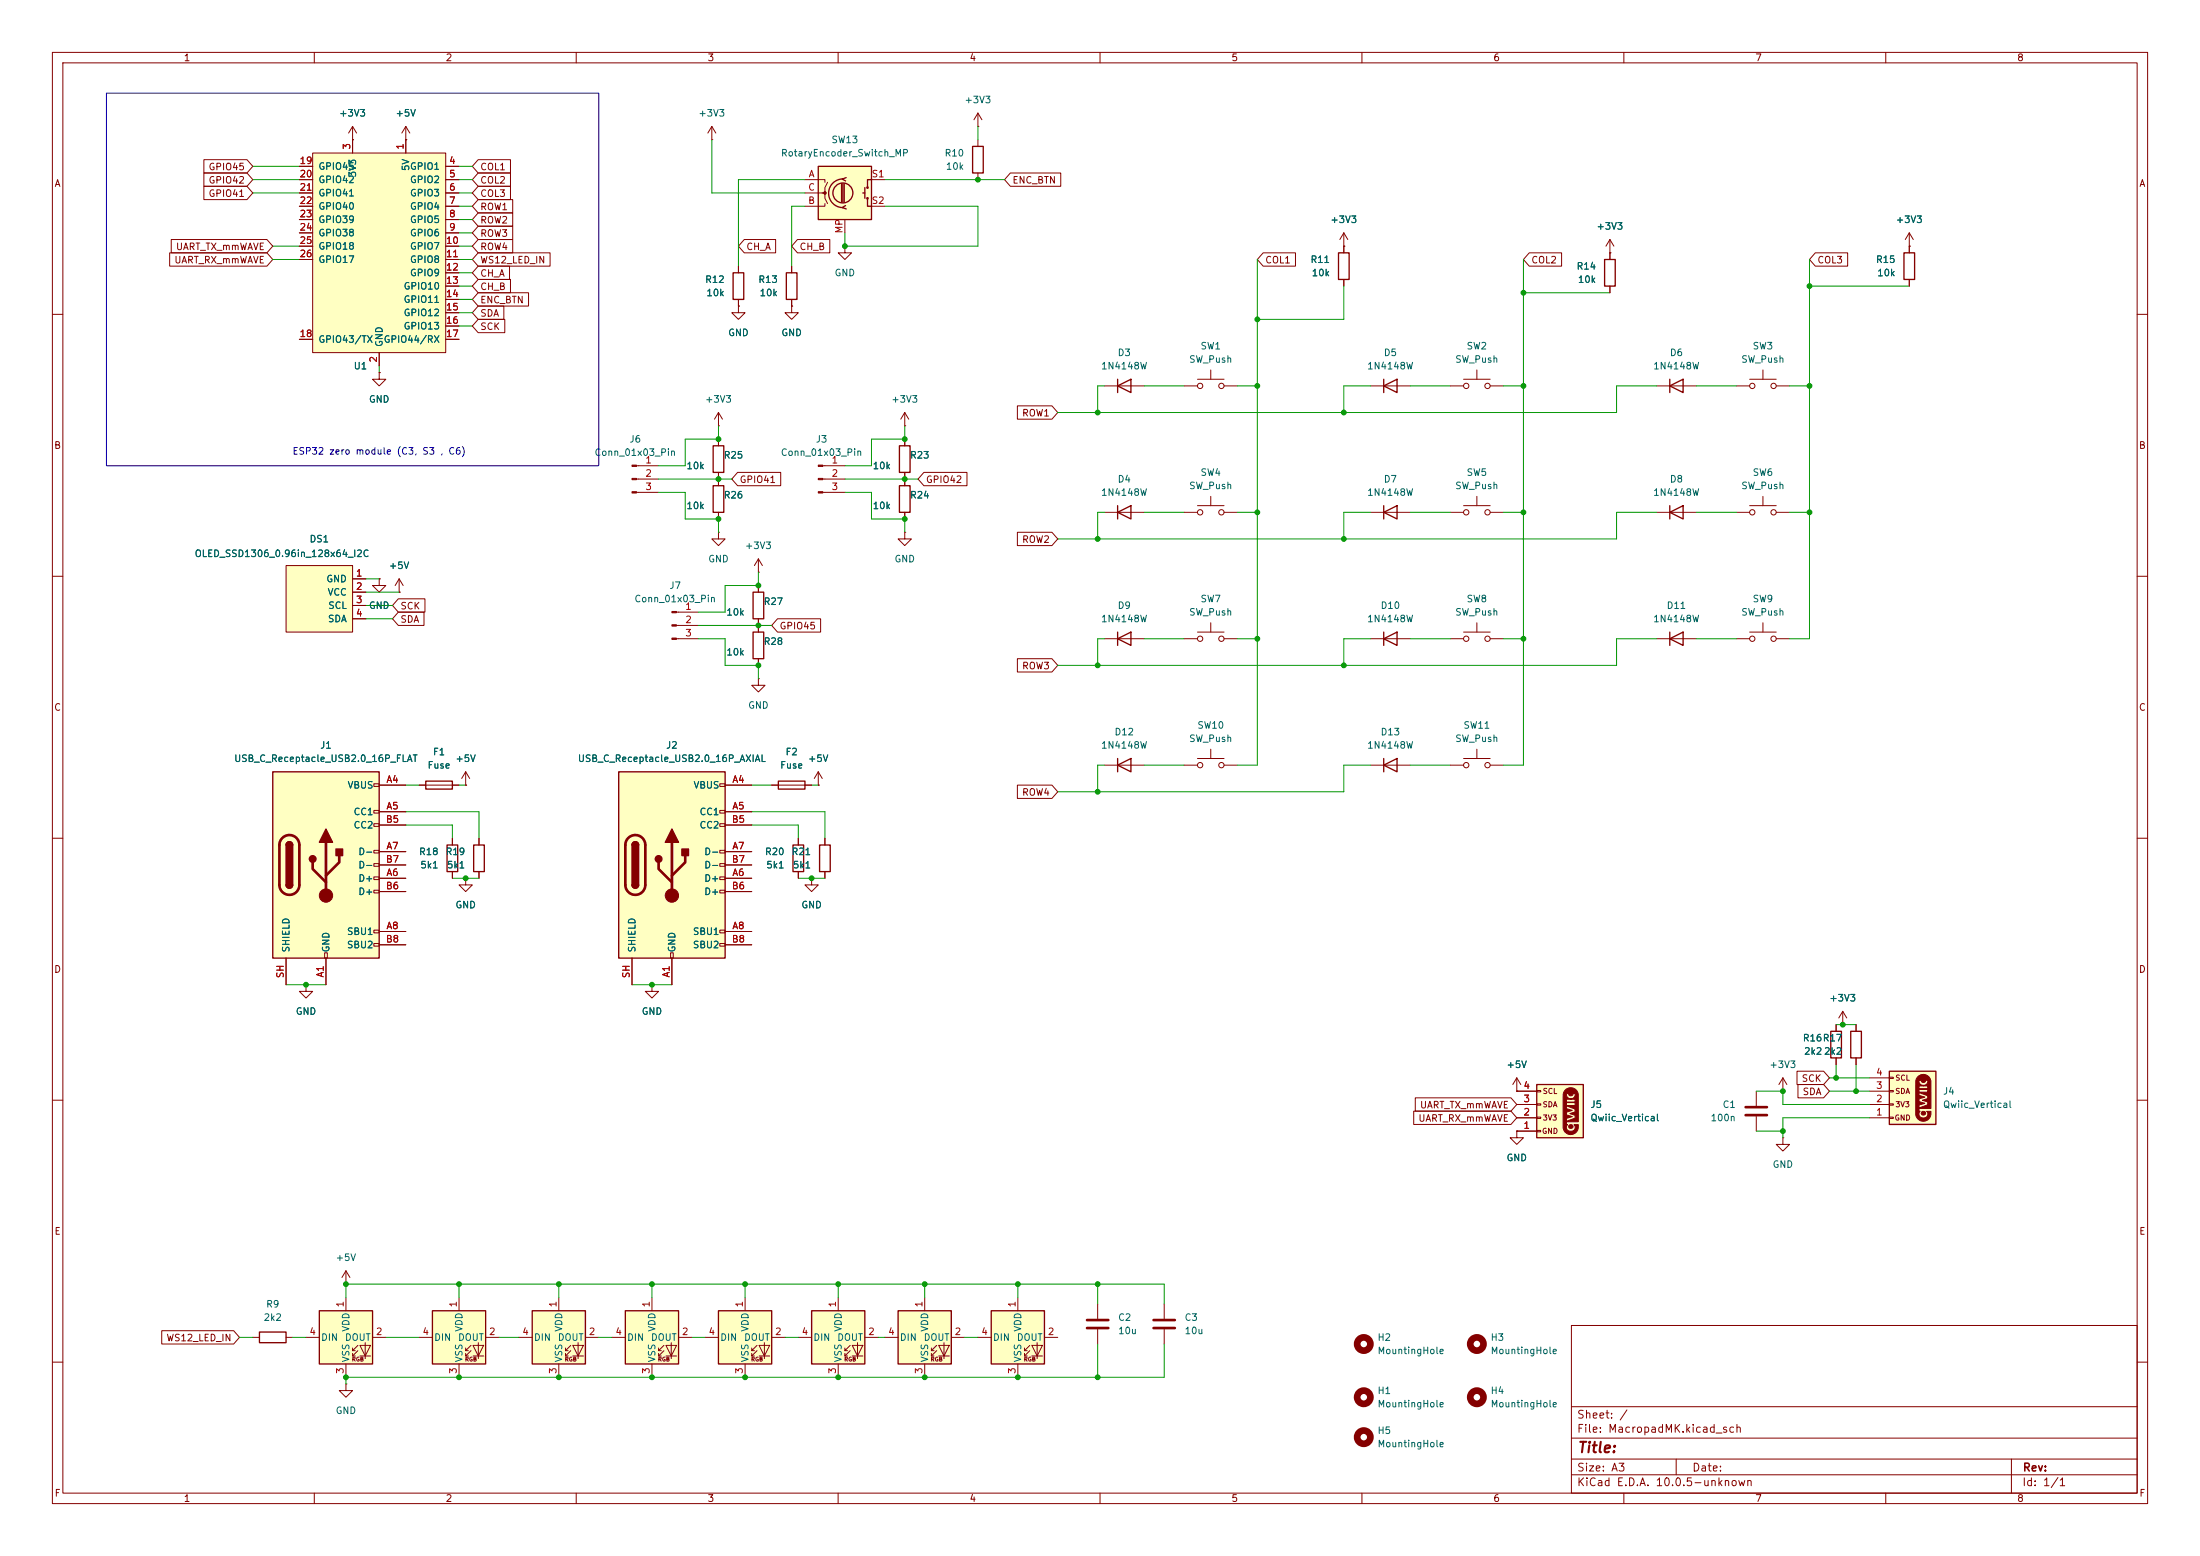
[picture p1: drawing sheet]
<svg xmlns="http://www.w3.org/2000/svg" width="420mm" height="297mm" viewBox="0 0 420 297" stroke-linecap="round" stroke-linejoin="round" font-family="sans-serif">
<g fill="none" stroke="#840000" stroke-width=".19">
<path d="M10 10h400v277h-400zM12 12h396v273h-396zM60 10v2M110 10v2M160 10v2M210 10v2M260 10v2M310 10v2M360 10v2M10 60h2M408 60h2M10 110h2"/>
<path d="M408 110h2M10 160h2M408 160h2M152.4 160v1.3M152.4 166.4v1.2M350.5 195.6v1.3M351.8 195.6h.1M351.8 193l-.8 1.3M351.8 193l.8 1.3M351.8 193v2.6M354.3 195.6v1.3M10 210h2"/>
<path d="M350.5 201.9v1.3M354.3 201.9v1.3M408 210h2M300 253h108v32h-108zM10 260h2M300 278.5h108M300 274.5h108M300 268.5h108M320 278.5v3M384 278.5v6.5M408 260h2M60 285v2"/>
<path d="M110 285v2M160 285v2M210 285v2M260 285v2M300 281.5h108M310 285v2M360 285v2"/>
</g>
<path d="M151.4 161.3h2v5.1h-2zM349.5 196.9h2v5h-2zM353.3 196.9h2v5h-2z" fill="none" stroke="#840000" stroke-width=".25"/>
<path d="M118.1 147.3h20.3v35.6h-20.3z" fill="#ffffc2"/>
<g fill="none" stroke="#840000" stroke-width=".19">
<path d="M172.7 78.7l-.7 1.3M172.7 78.7l.8 1.3M172.7 78.7v2.6M226.1 73.7h2.5M228.6 72.4h5.1M231.1 70.6v1.8M233.7 73.7h2.5M261.6 73.7h7.6M276.9 73.7h2.5M279.4 72.4h5.1M281.9 70.6v1.8M284.5 73.7h2.5"/>
<path d="M137.2 91.4v1.3M137.2 97.8v1.3M157.1 88.9h4.2M157.1 91.4h4.2M157.1 94h4.2M172.7 81.3h.1M172.7 83.8v1.3M172.7 90.2v2.5M172.7 97.8v1.3M261.6 97.8h7.6M276.9 97.8h2.5M279.4 96.5h5.1"/>
<path d="M281.9 94.7v1.8M284.5 97.8h2.5M137.2 101.6v1.3h1.2l-1.2 1.2-1.3-1.2h1.3M137.2 101.6h.1M144.8 109.2h.1M144.8 106.7v2.5M144.8 111.8v1.2M144.8 118.1v1.3M144.8 106.7l-.8 1.3M144.8 106.7l.7 1.3M172.7 101.6v1.3h1.3l-1.3 1.2-1.3-1.2h1.3M172.7 101.6h.1"/>
<path d="M231.1 118.9v1.8M281.9 118.9v1.8M144.8 129.5v1.3h1.2l-1.2 1.3-1.3-1.3h1.3M144.8 129.5h.1M210.8 121.9h7.6M226.1 121.9h2.5M228.6 120.7h5.1M233.7 121.9h2.5M261.6 121.9h7.6M276.9 121.9h2.5M279.4 120.7h5.1M284.5 121.9h2.5"/>
<path d="M137.4 149.6h1v.5h-1zM137.4 154.7h1v.5h-1zM137.4 157.2h1v.5h-1zM138.4 149.9h5.1M138.4 154.9h5.1M138.4 157.5h5.1M147.3 149.9h7.6M156.2 149.9h.1M156.2 147.3l-.8 1.3M156.2 147.3l.8 1.3M156.2 147.3v2.6M210.8 146.1h7.6"/>
<path d="M226.1 146.1h2.5M228.6 144.8h5.1M231.1 143v1.8M233.7 146.1h2.5M137.4 162.3h1v.5h-1zM137.4 164.8h1v.6h-1zM137.4 167.4h1v.5h-1zM137.4 169.9h1v.5h-1zM137.4 177.5h1v.6h-1zM138.4 167.6h5.1M138.4 162.6h5.1M138.4 177.8h5.1"/>
<path d="M138.4 170.2h5.1M138.4 165.1h5.1M154.9 167.6v1.3h1.3l-1.3 1.3-1.2-1.3h1.2M154.9 167.6h.1M157.5 160v1.3M157.5 166.4v1.2M120.6 182.9v5.1M124.5 188v1.2h1.2l-1.2 1.3-1.3-1.3h1.3M124.5 188h.1M128 181.9h.5v1h-.5zM128.3 182.9v5.1M137.4 180.1h1v.5h-1z"/>
<path d="M138.4 180.3h5.1M289.6 215.9v1.3h1.2l-1.2 1.2-1.3-1.2h1.3M289.6 215.9h.1M335.3 208.3v2.8M335.3 213.1v2.8M340.4 208.3h.1M340.4 217.2v1.2h1.2l-1.2 1.3-1.3-1.3h1.3M340.4 217.2h.1M340.4 205.7l-.8 1.3M340.4 205.7l.7 1.3M340.4 205.7v2.6"/>
<circle cx="229.1" cy="73.7" r=".51"/>
<circle cx="233.2" cy="73.7" r=".51"/>
<circle cx="279.9" cy="73.7" r=".51"/>
<circle cx="284" cy="73.7" r=".51"/>
<circle cx="279.9" cy="97.8" r=".51"/>
<circle cx="284" cy="97.8" r=".51"/>
<circle cx="229.1" cy="121.9" r=".51"/>
<circle cx="233.2" cy="121.9" r=".51"/>
<circle cx="279.9" cy="121.9" r=".51"/>
<circle cx="284" cy="121.9" r=".51"/>
<circle cx="229.1" cy="146.1" r=".51"/>
<circle cx="233.2" cy="146.1" r=".51"/>
</g>
<g fill="none" stroke="#840000" stroke-width=".25">
<path d="M264.2 73.7l2.5-1.3v2.5zM264.2 72.4v2.5M136.1 92.7h2.1v5.1h-2.1zM171.7 92.7h2v5.1h-2zM171.7 85.1h2v5.1h-2zM264.2 97.8l2.5-1.3v2.6zM264.2 96.5v2.6M143.8 113h2v5.1h-2zM213.4 121.9l2.5-1.2v2.5zM213.4 120.7v2.5M264.2 121.9l2.5-1.2v2.5zM264.2 120.7v2.5"/>
<path d="M118.1 147.3h20.3v35.6h-20.3zM148.6 149.1h5.1v1.5h-5.1zM213.4 146.1l2.5-1.3v2.5zM213.4 144.8v2.5M120.6 161.3a.64 .64 0 0 1 .7-.6 .64 .64 0 0 1 .6 .6M120.6 168.9a.64 .64 0 0 0 .7 .6 .64 .64 0 0 0 .6-.6M156.5 161.3h2v5.1h-2z"/>
</g>
<path d="M119.9 160a1.9 1.9 0 0 1 2.1-.5 1.9 1.9 0 0 1 1.2 1.8v7.6a1.91 1.91 0 0 1-1.9 1.9 1.91 1.91 0 0 1-1.9-1.9v-7.8l.2-.6zM125.7 164.6v1.3l2.6 2.5M128.3 160.8v10.1M130.8 163.3v1.3l-2.5 2.5M333.2 211.3h4.1M333.2 212.9h4.1" fill="none" stroke="#840000" stroke-width=".51"/>
<g fill="#840000" stroke="#840000" stroke-width=".25">
<path d="M120.6 161.3h1.3v7.6h-1.3z"/>
<path d="M120.8 160.8a.64 .64 0 0 1 .7-.1 .64 .64 0 0 1 .4 .6h-1.3z"/>
<path d="M120.6 168.9h1.3a.64 .64 0 0 1-.6 .6 .64 .64 0 0 1-.7-.6z"/>
<path d="M128.3 158.2l1.2 2.6h-2.5z"/>
<path d="M130.2 162.1h1.2v1.2h-1.2z"/>
<circle cx="125.7" cy="164" r=".63"/>
</g>
<g fill="#840000" stroke="#840000" stroke-width=".19">
<path d="M156.2 88.8h.9v.2h-.9z"/>
<path d="M156.2 91.3h.9v.3h-.9z"/>
<path d="M156.2 93.9h.9v.2h-.9z"/>
<circle cx="128.3" cy="170.9" r="1.27"/>
</g>
<path d="M293.4 207h8.9v10.2h-8.9z" fill="#ffffc2"/>
<g fill="#840000" stroke="#840000" stroke-width=".19">
<path d="M298.9 208a1.46 1.46 0 0 1 2.4 .9v5.2h-2.3l1.7-.7v-.5l-1-.3 1-.4v-2.4h-.8v-.1a.8 .8 0 0 0 .8-1h-.4a.4 .4 0 0 1-.4 .5 .4 .4 0 0 1-.4-.5h-.5a.82 .82 0 0 0 .9 1v.1h-.9v.6h1.7v.1h-1.7v.5h1.7v.7l-1.7-.6v.5l1.1 .3-.4 .2a.48 .48 0 0 0-.7 .5 .48 .48 0 0 0 .7 .4l.5 .1-1.2 .4v1.2h.3a.79 .79 0 0 0 0 1 .79 .79 0 0 0 1.1 0 .79 .79 0 0 0 .1-1h.8a1.49 1.49 0 0 1-1.1 1.8 1.49 1.49 0 0 1-1.8-1.2v-6.5z"/>
<circle cx="299.9" cy="215" r=".4"/>
</g>
<path d="M185.7 27.9h2v5.1h-2zM264.2 146.1l2.5-1.3v2.5zM264.2 144.8v2.5M293.4 207h8.9v10.2h-8.9z" fill="none" stroke="#840000" stroke-width=".25"/>
<g fill="none" stroke="#840000" stroke-width=".19">
<path d="M186.7 24.1h.1M186.7 21.6l-.8 1.3M186.7 21.6l.8 1.3M186.7 21.6v2.5M186.7 26.7v1.2M186.7 33v1.3M261.6 146.1h7.6M276.9 146.1h2.5M279.4 144.8h5.1M281.9 143v1.8M284.5 146.1h2.5M289.6 208.3h.1"/>
<path d="M289.6 215.9h3.8M289.6 213.4h3.8M289.6 210.8h3.8M289.6 208.3h3.8M289.6 205.7l-.8 1.3M289.6 205.7l.7 1.3M289.6 205.7v2.6M293.4 208.2h.7v.2h-.7zM293.4 210.7h.7v.2h-.7zM293.4 213.2h.7v.3h-.7zM293.4 215.8h.7v.2h-.7zM66 245.1h.1"/>
<path d="M66 242.6l-.7 1.2M66 242.6l.8 1.2M66 242.6v2.5"/>
<circle cx="279.9" cy="146.1" r=".51"/>
<circle cx="284" cy="146.1" r=".51"/>
</g>
<path d="M156.2 31.8h10.2v10.1h-10.2z" fill="#ffffc2"/>
<g fill="none" stroke="#840000" stroke-width=".25">
<path d="M156.2 31.8h10.2v10.1h-10.2zM160.7 35.1v3.5M160.9 34.2a2.73 2.73 0 0 0-2.7 2.7 2.73 2.73 0 0 0 2.7 2.7M160.9 35.1v3.5M161.2 35.1v3.5M161.4 39.2l-.6 .4 .7 .3M161.5 33.9l-.7 .3 .6 .3M164.7 36.8h.4M165.1 35.8v2M165.6 37.8v1.6h.8M166.4 34.3h-.8v1.5M140 52.1h2v5.1h-2z"/>
<path d="M150.1 52.1h2v5.1h-2z"/>
<circle cx="160.9" cy="36.8" r="1.9"/>
<circle cx="165.6" cy="37.8" r=".13"/>
<circle cx="165.6" cy="35.8" r=".13"/>
</g>
<g fill="none" stroke="#840000" stroke-width=".19">
<path d="M67.3 26.7h.1M67.3 24.1l-.8 1.3M67.3 24.1l.8 1.3M67.3 24.1v2.6M135.9 26.7h.1M135.9 24.1l-.8 1.3M135.9 24.1l.8 1.3M135.9 24.1v2.6M153.7 34.3h3.8v.5M153.7 36.8h3.8v1l.5 1.1M157.5 38.9v.5h-3.8M158 34.8l-.5 1v1h-.5"/>
<path d="M166.4 34.3h2.5M166.4 39.4h2.5M141 58.4v1.3h1.2l-1.2 1.3-1.3-1.3h1.3M141 58.4h.1M141 50.8v1.3M141 57.2v1.2M151.1 58.4v1.3h1.3l-1.3 1.3-1.2-1.3h1.2M151.1 58.4h.1M151.1 50.8v1.3M151.1 57.2v1.2M161.3 47v1.3h1.3l-1.3 1.2-1.3-1.2h1.3M161.3 47h.1"/>
<path d="M161.3 41.9v2.6"/>
</g>
<circle cx="157.5" cy="36.8" r=".25" fill="#840000" stroke="#840000" stroke-width=".19"/>
<path d="M61 250.2h10.1v10.1h-10.1z" fill="#ffffc2"/>
<g fill="none" stroke="#840000" stroke-width=".19">
<path d="M80 149.9h7.6M88.9 149.9h.1M88.9 147.3l-.8 1.3M88.9 147.3l.8 1.3M88.9 147.3v2.6M86.4 160v1.3M86.4 166.4v1.2M88.9 167.6v1.3h1.3l-1.3 1.3-1.3-1.3h1.3M88.9 167.6h.1M91.4 160v1.3M91.4 166.4v1.2M58.4 188v1.2h1.3l-1.3 1.3-1.3-1.3h1.3"/>
<path d="M58.4 188h.1M58.4 255.3h2.6M66 247.6v2.6M67.3 257.8h.5M67.3 258.8h.5M68.3 256.8l-1 1v-.5M68.3 257.8l-1 1v-.5M68.7 256.8h2l-1 2zM68.7 258.8h2M69.7 256.3v3M71.1 255.3h2.6M66 260.3v2.6"/>
</g>
<path d="M81.3 149.1h5.1v1.5h-5.1zM85.3 161.3h2.1v5.1h-2.1zM90.4 161.3h2.1v5.1h-2.1zM61 250.2h10.1v10.1h-10.1z" fill="none" stroke="#840000" stroke-width=".25"/>
<path d="M52.1 147.3h20.3v35.6h-20.3z" fill="#ffffc2"/>
<g fill="none" stroke="#840000" stroke-width=".19">
<path d="M71.4 149.6h1v.5h-1zM71.4 154.7h1v.5h-1zM71.4 157.2h1v.5h-1zM72.4 149.9h5.1M72.4 154.9h5.1M72.4 157.5h5.1M71.4 162.3h1v.5h-1zM71.4 164.8h1v.6h-1zM71.4 167.4h1v.5h-1zM71.4 169.9h1v.5h-1zM71.4 177.5h1v.6h-1zM72.4 167.6h5.1"/>
<path d="M72.4 162.6h5.1M72.4 177.8h5.1M72.4 170.2h5.1M72.4 165.1h5.1M54.6 182.9v5.1M62 181.9h.5v1h-.5zM62.2 182.9v5.1M71.4 180.1h1v.5h-1zM72.4 180.3h5.1M48.3 255.3h1.2M54.6 255.3h1.3"/>
</g>
<path d="M52.1 147.3h20.3v35.6h-20.3zM54.6 161.3a.64 .64 0 0 1 .6-.6 .64 .64 0 0 1 .7 .6M54.6 168.9a.64 .64 0 0 0 .6 .6 .64 .64 0 0 0 .7-.6M49.5 254.3h5.1v2h-5.1z" fill="none" stroke="#840000" stroke-width=".25"/>
<path d="M53.9 160a1.9 1.9 0 0 1 2.1-.5 1.9 1.9 0 0 1 1.1 1.8v7.6a1.91 1.91 0 0 1-1.9 1.9 1.91 1.91 0 0 1-1.9-1.9v-7.8l.2-.6zM59.7 164.6v1.3l2.5 2.5M62.2 160.8v10.1M64.8 163.3v1.3l-2.6 2.5" fill="none" stroke="#840000" stroke-width=".51"/>
<g fill="#840000" stroke="#840000" stroke-width=".25">
<path d="M54.6 161.3h1.3v7.6h-1.3z"/>
<path d="M54.8 160.8a.64 .64 0 0 1 .7-.1 .64 .64 0 0 1 .4 .6h-1.3z"/>
<path d="M54.6 168.9h1.3a.64 .64 0 0 1-.7 .6 .64 .64 0 0 1-.6-.6z"/>
<path d="M62.2 158.2l1.3 2.6h-2.5z"/>
<path d="M64.1 162.1h1.3v1.2h-1.3z"/>
<circle cx="59.7" cy="164" r=".63"/>
</g>
<circle cx="62.2" cy="170.9" r="1.27" fill="#840000" stroke="#840000" stroke-width=".19"/>
<path d="M82.5 250.2h10.2v10.1h-10.2z" fill="#ffffc2"/>
<g fill="none" stroke="#840000" stroke-width=".19">
<path d="M137.2 78.7l-.8 1.3M137.2 78.7l.7 1.3M137.2 78.7v2.6M121.5 88.9h4.2M121.5 91.4h4.2M121.5 94h4.2M137.2 81.3h.1M137.2 83.8v1.3M137.2 90.2v1.2M76.2 113h.1M76.2 110.5l-.8 1.3M76.2 110.5l.8 1.3"/>
<path d="M76.2 110.5v2.5M129.1 116.8h4.2M129.1 119.4h4.2M129.1 121.9h4.2M80 255.3h2.5M87.6 247.6v2.6M88.9 257.8h.5M88.9 258.8h.5M89.9 256.8l-1 1v-.5M89.9 257.8l-1 1v-.5M90.3 256.8h2l-1 2zM90.3 258.8h2"/>
<path d="M91.3 256.3v3M92.7 255.3h2.5M87.6 260.3v2.6"/>
</g>
<path d="M136.1 85.1h2.1v5.1h-2.1zM82.5 250.2h10.2v10.1h-10.2z" fill="none" stroke="#840000" stroke-width=".25"/>
<g fill="#840000" stroke="#840000" stroke-width=".19">
<path d="M128.3 116.7h.8v.3h-.8z"/>
<path d="M128.3 119.3h.8v.2h-.8z"/>
<path d="M128.3 121.8h.8v.2h-.8z"/>
<path d="M120.6 88.8h.9v.2h-.9z"/>
<path d="M120.6 91.3h.9v.3h-.9z"/>
<path d="M120.6 93.9h.9v.2h-.9z"/>
</g>
<path d="M54.6 108h12.7v12.7h-12.7z" fill="#ffffc2"/>
<path d="M54.6 108h12.7v12.7h-12.7zM67.3 110.5h2.5M67.3 113h2.5M67.3 115.6h2.5M67.3 118.1h2.5M72.4 110.5v1.3h1.3l-1.3 1.2-1.3-1.2h1.3M72.4 110.5h.1M66 264.2v1.2h1.3l-1.3 1.3-1.2-1.3h1.2M66 264.2h.1" fill="none" stroke="#840000" stroke-width=".19"/>
<path d="M101.6 250.2h10.2v10.1h-10.2z" fill="#ffffc2"/>
<g fill="none" stroke="#840000" stroke-width=".19">
<path d="M144.8 119.4v1.3M144.8 125.7v1.3M99.1 255.3h2.5M106.7 247.6v2.6M107.9 257.8h.6M107.9 258.8h.6M109 256.8l-1.1 1v-.5M109 257.8l-1.1 1v-.5M109.3 256.8h2.1l-1 2zM109.3 258.8h2.1M110.4 256.3v3M111.8 255.3h2.5"/>
<path d="M106.7 260.3v2.6"/>
</g>
<path d="M143.8 120.7h2v5h-2zM101.6 250.2h10.2v10.1h-10.2z" fill="none" stroke="#840000" stroke-width=".25"/>
<path d="M119.4 250.2h10.1v10.1h-10.1z" fill="#ffffc2"/>
<path d="M116.8 255.3h2.6M124.5 247.6v2.6M125.7 257.8h.5M125.7 258.8h.5M126.7 256.8l-1 1v-.5M126.7 257.8l-1 1v-.5M127.1 256.8h2.1l-1.1 2zM127.1 258.8h2.1M128.1 256.3v3M129.5 255.3h2.6M124.5 260.3v2.6" fill="none" stroke="#840000" stroke-width=".19"/>
<path d="M119.4 250.2h10.1v10.1h-10.1z" fill="none" stroke="#840000" stroke-width=".25"/>
<path d="M189.2 250.2h10.2v10.1h-10.2z" fill="#ffffc2"/>
<path d="M186.7 255.3h2.5M194.3 247.6v2.6M195.6 257.8h.5M195.6 258.8h.5M196.6 256.8l-1 1v-.5M196.6 257.8l-1 1v-.5M197 256.8h2l-1 2zM197 258.8h2M198 256.3v3M199.4 255.3h2.5M194.3 260.3v2.6" fill="none" stroke="#840000" stroke-width=".19"/>
<path d="M189.2 250.2h10.2v10.1h-10.2z" fill="none" stroke="#840000" stroke-width=".25"/>
<path d="M171.4 250.2h10.2v10.1h-10.2z" fill="#ffffc2"/>
<path d="M168.9 255.3h2.5M176.5 247.6v2.6M177.8 257.8h.5M177.8 258.8h.5M178.8 256.8l-1 1v-.5M178.8 257.8l-1 1v-.5M179.2 256.8h2l-1 2zM179.2 258.8h2M180.2 256.3v3M181.6 255.3h2.5M176.5 260.3v2.6" fill="none" stroke="#840000" stroke-width=".19"/>
<path d="M171.4 250.2h10.2v10.1h-10.2z" fill="none" stroke="#840000" stroke-width=".25"/>
<path d="M154.9 250.2h10.2v10.1h-10.2z" fill="#ffffc2"/>
<path d="M152.4 255.3h2.5M160 247.6v2.6M161.3 257.8h.5M161.3 258.8h.5M162.3 256.8l-1 1v-.5M162.3 257.8l-1 1v-.5M162.7 256.8h2l-1 2zM162.7 258.8h2M163.7 256.3v3M165.1 255.3h2.5M160 260.3v2.6" fill="none" stroke="#840000" stroke-width=".19"/>
<path d="M154.9 250.2h10.2v10.1h-10.2z" fill="none" stroke="#840000" stroke-width=".25"/>
<path d="M137.2 250.2h10.1v10.1h-10.1z" fill="#ffffc2"/>
<path d="M134.6 255.3h2.6M142.2 247.6v2.6M143.5 257.8h.5M143.5 258.8h.5M144.5 256.8l-1 1v-.5M144.5 257.8l-1 1v-.5M144.9 256.8h2l-1 2zM144.9 258.8h2M145.9 256.3v3M147.3 255.3h2.6M142.2 260.3v2.6" fill="none" stroke="#840000" stroke-width=".19"/>
<path d="M137.2 250.2h10.1v10.1h-10.1z" fill="none" stroke="#840000" stroke-width=".25"/>
<path d="M59.7 29.2h25.4v38.1h-25.4z" fill="#ffffc2"/>
<g fill="none" stroke="#840000" stroke-width=".19">
<path d="M57.1 31.8h2.6M57.1 34.3h2.6M57.1 36.8h2.6M57.1 39.4h2.6M59.7 29.2h25.4v38.1h-25.4zM67.3 26.7v2.5M77.5 26.7h.1M77.5 24.1v5.1M77.5 24.1l-.8 1.3M77.5 24.1l.7 1.3M85.1 31.8h2.5M85.1 34.3h2.5"/>
<path d="M85.1 36.8h2.5M85.1 39.4h2.5M57.1 41.9h2.6M57.1 44.5h2.6M57.1 47h2.6M57.1 49.5h2.6M85.1 41.9h2.5M85.1 44.5h2.5M85.1 47h2.5M85.1 49.5h2.5M85.1 52.1h2.5M85.1 54.6h2.5"/>
<path d="M85.1 57.2h2.5M85.1 59.7h2.5M57.1 64.8h2.6M72.4 71.1v1.3h1.3l-1.3 1.3-1.3-1.3h1.3M72.4 71.1h.1M72.4 67.3v2.6M85.1 62.2h2.5M85.1 64.8h2.5M210.8 73.7h7.6M316.2 73.7h7.6M331.5 73.7h2.5M334 72.4h5.1"/>
<path d="M336.5 70.6v1.8M339.1 73.7h2.5M210.8 97.8h7.6M316.2 97.8h7.6M331.5 97.8h2.5M334 96.5h5.1M336.5 94.7v1.8M339.1 97.8h2.5"/>
<circle cx="334.5" cy="73.7" r=".51"/>
<circle cx="338.6" cy="73.7" r=".51"/>
<circle cx="334.5" cy="97.8" r=".51"/>
<circle cx="338.6" cy="97.8" r=".51"/>
</g>
<path d="M213.4 73.7l2.5-1.3v2.5zM213.4 72.4v2.5M318.8 73.7l2.5-1.3v2.5zM318.8 72.4v2.5M213.4 97.8l2.5-1.3v2.6zM213.4 96.5v2.6M318.8 97.8l2.5-1.3v2.6zM318.8 96.5v2.6" fill="none" stroke="#840000" stroke-width=".25"/>
<g fill="none" stroke="#840000" stroke-width="1.3">
<circle cx="260.4" cy="256.5" r="1.27"/>
<circle cx="281.9" cy="256.5" r="1.27"/>
<circle cx="260.4" cy="274.3" r="1.27"/>
<circle cx="260.4" cy="266.7" r="1.27"/>
<circle cx="281.9" cy="266.7" r="1.27"/>
</g>
<path d="M360.7 204.5h8.9v10.1h-8.9z" fill="#ffffc2"/>
<g fill="#840000" stroke="#840000" stroke-width=".19">
<path d="M366.2 205.5a1.46 1.46 0 0 1 2.4 .8v5.3h-2.2l1.6-.7v-.6l-1-.3 1-.3v-2.4h-.8v-.1a.8 .8 0 0 0 .8-1h-.4a.4 .4 0 0 1-.4 .4 .4 .4 0 0 1-.4-.4h-.5a.82 .82 0 0 0 .9 1v.1h-.9v.5h1.7v.1h-1.7v.6h1.7v.7l-1.6-.7-.1 .6 1.2 .3-.5 .2a.48 .48 0 0 0-.7 .4 .48 .48 0 0 0 .7 .5l.5 .1-1.1 .3-.1 1.2h.3a.79 .79 0 0 0 .1 1.1 .79 .79 0 0 0 1 0 .79 .79 0 0 0 .1-1.1h.8a1.49 1.49 0 0 1-1.1 1.9 1.49 1.49 0 0 1-1.8-1.2v-6.5z"/>
<circle cx="367.2" cy="212.5" r=".4"/>
</g>
<path d="M255.5 48.3h2.1v5h-2.1zM306.3 49.5h2.1v5.1h-2.1zM363.5 48.3h2v5h-2zM318.8 121.9l2.5-1.2v2.5zM318.8 120.7v2.5M360.7 204.5h8.9v10.1h-8.9z" fill="none" stroke="#840000" stroke-width=".25"/>
<g fill="none" stroke="#840000" stroke-width=".19">
<path d="M38.9 35.6h8.2l1.2 1.2-1.2 1.3h-8.2zM38.9 30.5h8.2l1.2 1.3-1.2 1.2h-8.2zM38.9 33h8.2l1.2 1.3-1.2 1.3h-8.2zM57.1 31.8h2.6M57.1 34.3h2.6M57.1 36.8h2.6M57.1 39.4h2.6M67.3 26.7h.1M67.3 26.7v2.5M77.5 26.7h.1M77.5 26.7v2.5M85.1 31.8h2.5"/>
<path d="M85.1 34.3h2.5M85.1 36.8h2.5M85.1 39.4h2.5M91.3 33h6.2v2.6h-6.2l-1.1-1.3zM91.3 35.6h6.2v2.5h-6.2l-1.1-1.3zM91.3 38.1h6.6v2.5h-6.6l-1.1-1.2zM91.3 30.5h6.2v2.5h-6.2l-1.1-1.2zM192.9 33h9.6v2.6h-9.6l-1.1-1.3zM32.4 48.3h18.6l1.1 1.2-1.1 1.3h-18.6zM32.7 45.7h18.3l1.1 1.3-1.1 1.3h-18.3zM57.1 41.9h2.6M57.1 44.5h2.6"/>
<path d="M57.1 47h2.6M57.1 49.5h2.6M85.1 41.9h2.5M85.1 44.5h2.5M85.1 47h2.5M85.1 49.5h2.5M85.1 52.1h2.5M85.1 54.6h2.5M85.1 57.2h2.5M85.1 59.7h2.5M91.3 50.8h6v2.5h-6l-1.1-1.2zM91.3 40.6h6.6v2.6h-6.6l-1.1-1.3z"/>
<path d="M91.3 53.3h6.2v2.6h-6.2l-1.1-1.3zM91.3 43.2h6.6v2.5h-6.6l-1.1-1.2zM91.3 45.7h6.6v2.6h-6.6l-1.1-1.3zM91.3 55.9h9.6v2.5h-9.6l-1.1-1.2zM91.3 58.4h4.9v2.6h-4.9l-1.1-1.3zM91.3 48.3h13.7v2.5h-13.7l-1.1-1.3zM141 58.4h.1M141 50.8v1.3M141 57.2v1.2M142.1 45.7h6v2.6h-6l-1.1-1.3zM151.1 58.4h.1M151.1 50.8v1.3"/>
<path d="M151.1 57.2v1.2M152.2 45.7h6.2v2.6h-6.2l-1.1-1.3zM241.1 48.3h6.2v2.5h-6.2l-1.1-1.3zM256.5 47h.1M256.5 44.5l-.7 1.2M256.5 44.5l.8 1.2M256.5 44.5v3.8M256.5 53.3v1.3M291.9 48.3h6.2v2.5h-6.2l-1.1-1.3zM307.3 48.3h.1M307.3 45.7l-.7 1.3M307.3 45.7l.8 1.3"/>
<path d="M307.3 45.7v3.8M307.3 54.6v1.3M346.6 48.3h6.1v2.5h-6.1l-1.2-1.3zM364.5 47h.1M364.5 44.5v3.8M364.5 53.3v1.3M364.5 44.5l-.8 1.2M364.5 44.5l.8 1.2M57.1 64.8h2.6M72.4 71.1h.1M72.4 67.3v2.6M85.1 62.2h2.5"/>
<path d="M85.1 64.8h2.5M91.3 61h5.1v2.5h-5.1l-1.1-1.3zM194.2 77.5h6.6l1.1 1.2-1.1 1.3h-6.6zM137.2 83.8v1.3M137.2 90.2v2.5M137.2 97.8v1.3M140.8 90.2h8.2v2.5h-8.2l-1.1-1.3zM172.7 83.8v1.3M172.7 90.2v2.5M172.7 97.8v1.3M176.4 90.2h8.2v2.5h-8.2l-1.1-1.3zM226.1 97.8h2.5"/>
<path d="M228.6 96.5h5.1M231.1 94.7v1.8M233.7 97.8h2.5M67.3 110.5h2.5M67.3 113h2.5M67.3 115.6h2.5M67.3 118.1h2.5M72.4 110.5h.1M76 116.8h4.9v2.6h-4.9l-1.1-1.3zM76 114.3h5.1v2.5h-5.1l-1.1-1.2zM76.2 113h.1M144.8 111.8v1.2"/>
<path d="M144.8 118.1v2.6M148.4 118.1h8.3v2.6h-8.3l-1.1-1.3zM194.2 101.6h6.6l1.1 1.3-1.1 1.2h-6.6zM336.5 118.9v1.8M144.8 125.7v1.3M194.2 125.7h6.6l1.1 1.3-1.1 1.3h-6.6zM316.2 121.9h7.6M331.5 121.9h2.5M334 120.7h5.1M339.1 121.9h2.5M72.4 149.9h5.1M72.4 154.9h5.1"/>
<path d="M72.4 157.5h5.1M80 149.9h1.3M86.4 149.9h1.2M88.9 149.9h.1M138.4 149.9h5.1M138.4 154.9h5.1M138.4 157.5h5.1M147.3 149.9h1.3M153.7 149.9h1.2M156.2 149.9h.1M194.2 149.9h6.6l1.1 1.2-1.1 1.3h-6.6zM72.4 167.6h5.1"/>
<path d="M72.4 162.6h5.1M72.4 177.8h5.1M72.4 170.2h5.1M72.4 165.1h5.1M86.4 160v1.3M86.4 166.4v1.2M88.9 167.6h.1M91.4 160v1.3M91.4 166.4v1.2M138.4 167.6h5.1M138.4 162.6h5.1M138.4 177.8h5.1"/>
<path d="M138.4 170.2h5.1M138.4 165.1h5.1M152.4 160v1.3M152.4 166.4v1.2M154.9 167.6h.1M157.5 160v1.3M157.5 166.4v1.2M54.6 182.9v5.1M58.4 188h.1M62.2 182.9v5.1M72.4 180.3h5.1M120.6 182.9v5.1"/>
<path d="M124.5 188h.1M128.3 182.9v5.1M138.4 180.3h5.1M350.5 195.6v1.3M351.8 195.6h.1M354.3 195.6v1.3M269.9 212.1h18.5l1.2 1.3-1.2 1.2h-18.5zM270.2 209.5h18.2l1.2 1.3-1.2 1.3h-18.2zM289.6 215.9h.1M289.6 208.3h.1M289.6 213.4h3.8M289.6 210.8h3.8"/>
<path d="M289.6 208.3h3.8M289.6 215.9h3.8M343.1 204.5h5l1.1 1.2-1.1 1.3h-5zM343.2 207h4.9l1.1 1.3-1.1 1.3h-4.9zM350.5 201.9v1.3M354.3 201.9v1.3M356.9 213.4h3.8M356.9 210.8h3.8M356.9 208.3h3.8M356.9 205.7h3.8M360.7 205.6h.7v.3h-.7zM360.7 208.2h.7v.2h-.7z"/>
<path d="M360.7 210.7h.7v.2h-.7zM360.7 213.2h.7v.3h-.7zM30.9 254h13.7l1.1 1.3-1.1 1.2h-13.7zM209.5 248.9v2.8M209.5 253.7v2.8M222.2 248.9v2.8M222.2 253.7v2.8"/>
<circle cx="229.1" cy="97.8" r=".51"/>
<circle cx="233.2" cy="97.8" r=".51"/>
<circle cx="334.5" cy="121.9" r=".51"/>
<circle cx="338.6" cy="121.9" r=".51"/>
</g>
<path d="M207.5 252h4.1M207.5 253.5h4.1M220.2 252h4.1M220.2 253.5h4.1" fill="none" stroke="#840000" stroke-width=".51"/>
<g fill="none" stroke="#009600" stroke-width=".19">
<path d="M48.3 36.8h8.8M48.3 34.3h8.8M48.3 31.8h8.8M87.6 36.8h2.6M87.6 34.3h2.6M87.6 31.8h2.6M87.6 39.4h2.6M135.9 26.7v10.1h17.8M153.7 34.3h-12.7v16.5M153.7 39.4h-2.6v11.4M168.9 34.3h22.9M168.9 39.4h17.8v7.6h-25.4v-2.5"/>
<path d="M186.7 24.1v2.6M52.1 47h5M52.1 49.5h5M87.6 57.2h2.6M87.6 54.6h2.6M87.6 47h2.6M87.6 49.5h2.6M87.6 52.1h2.6M87.6 41.9h2.6M87.6 44.5h2.6M87.6 59.7h2.6M240 49.5v96.6h-3.8"/>
<path d="M256.5 54.6v6.4h-16.5M290.8 49.5v96.6h-3.8M290.8 55.9h16.5M345.4 54.6h19.1M345.4 49.5v72.4h-3.8M72.4 69.9v1.2M87.6 62.2h2.6M210.8 73.7h-1.3v5M218.4 73.7h7.7M236.2 73.7h3.8M261.6 73.7h-5.1v5M269.2 73.7h7.7"/>
<path d="M287 73.7h3.8M316.2 73.7h-7.6v5h-106.7M323.8 73.7h7.7M341.6 73.7h3.8M125.7 94h5.1v5.1h6.4v2.5M125.7 91.4h14M137.2 81.3v2.5h-6.4v5.1h-5.1M161.3 94h5.1v5.1h6.3v2.5M161.3 91.4h14M172.7 81.3v2.5h-6.3v5.1h-5.1M210.8 97.8h-1.3v5.1M218.4 97.8h7.7"/>
<path d="M236.2 97.8h3.8M261.6 97.8h-5.1v5.1M269.2 97.8h7.7M287 97.8h3.8M316.2 97.8h-7.6v5.1h-106.7M323.8 97.8h7.7M341.6 97.8h3.8M69.8 110.5h2.6M69.8 113h6.4M69.8 115.6h5.1M69.8 118.1h5.1M133.3 119.4h14"/>
<path d="M144.8 109.2v2.6h-6.4v5h-5.1M133.3 121.9h5.1v5.1h6.4v2.5M210.8 121.9h-1.3v5.1M218.4 121.9h7.7M236.2 121.9h3.8M261.6 121.9h-5.1v5.1M269.2 121.9h7.7M287 121.9h3.8M316.2 121.9h-7.6v5.1h-106.7M323.8 121.9h7.7M77.5 157.5h8.9v2.5M77.5 154.9h13.9v5.1"/>
<path d="M77.5 149.9h2.5M87.6 149.9h1.3M143.5 157.5h8.9v2.5M143.5 154.9h14v5.1M143.5 149.9h3.8M154.9 149.9h1.3M210.8 146.1h-1.3v5M218.4 146.1h7.7M261.6 146.1h-5.1v5h-54.6M269.2 146.1h7.7M86.4 167.6h5M152.4 167.6h5.1"/>
<path d="M54.6 188h7.6M120.6 188h7.7M350.5 195.6h3.8M335.3 208.3h5.1v2.5h16.5M335.3 215.9h5.1M349.2 208.3h7.7M349.2 205.7h7.7M350.5 203.2v2.5M354.3 203.2v5.1M356.9 213.4h-16.5v3.8M45.7 255.3h2.6M55.9 255.3h2.5"/>
<path d="M66 247.6v-2.5h156.2v3.8M73.7 255.3h6.3M87.6 245.1v2.5M95.2 255.3h3.9M106.7 245.1v2.5M114.3 255.3h2.5M124.5 245.1v2.5M132.1 255.3h2.5M142.2 245.1v2.5M149.9 255.3h2.5M160 245.1v2.5M167.6 255.3h1.3"/>
<path d="M176.5 245.1v2.5M184.1 255.3h2.6M194.3 245.1v2.5M209.5 245.1v3.8M209.5 256.5v6.4M222.2 256.5v6.4h-156.2v1.3"/>
</g>
<path d="M20.3 17.8h94v71.1h-94z" fill="none" stroke="#0000c2" stroke-width=".19"/>
<g fill="#009600" stroke="#009600" stroke-width=".19">
<circle cx="209.5" cy="245.1" r=".46"/>
<circle cx="142.2" cy="262.9" r=".46"/>
<circle cx="160" cy="262.9" r=".46"/>
<circle cx="176.5" cy="262.9" r=".46"/>
<circle cx="194.3" cy="245.1" r=".46"/>
<circle cx="194.3" cy="262.9" r=".46"/>
<circle cx="209.5" cy="262.9" r=".46"/>
<circle cx="160" cy="245.1" r=".46"/>
<circle cx="176.5" cy="245.1" r=".46"/>
<circle cx="240" cy="121.9" r=".46"/>
<circle cx="345.4" cy="73.7" r=".46"/>
<circle cx="351.8" cy="195.6" r=".46"/>
<circle cx="345.4" cy="97.8" r=".46"/>
<circle cx="354.3" cy="208.3" r=".46"/>
<circle cx="350.5" cy="205.7" r=".46"/>
<circle cx="345.4" cy="54.6" r=".46"/>
<circle cx="209.5" cy="78.7" r=".46"/>
<circle cx="209.5" cy="102.9" r=".46"/>
<circle cx="209.5" cy="127" r=".46"/>
<circle cx="240" cy="97.8" r=".46"/>
<circle cx="240" cy="61" r=".46"/>
<circle cx="240" cy="73.7" r=".46"/>
<circle cx="256.5" cy="78.7" r=".46"/>
<circle cx="290.8" cy="97.8" r=".46"/>
<circle cx="290.8" cy="73.7" r=".46"/>
<circle cx="290.8" cy="55.9" r=".46"/>
<circle cx="256.5" cy="102.9" r=".46"/>
<circle cx="340.4" cy="215.9" r=".46"/>
<circle cx="340.4" cy="208.3" r=".46"/>
<circle cx="256.5" cy="127" r=".46"/>
<circle cx="209.5" cy="151.1" r=".46"/>
<circle cx="290.8" cy="121.9" r=".46"/>
<circle cx="124.5" cy="188" r=".46"/>
<circle cx="154.9" cy="167.6" r=".46"/>
<circle cx="144.8" cy="127" r=".46"/>
<circle cx="144.8" cy="119.4" r=".46"/>
<circle cx="144.8" cy="111.8" r=".46"/>
<circle cx="137.2" cy="99.1" r=".46"/>
<circle cx="172.7" cy="99.1" r=".46"/>
<circle cx="137.2" cy="91.4" r=".46"/>
<circle cx="137.2" cy="83.8" r=".46"/>
<circle cx="87.6" cy="262.9" r=".46"/>
<circle cx="87.6" cy="245.1" r=".46"/>
<circle cx="106.7" cy="245.1" r=".46"/>
<circle cx="124.5" cy="245.1" r=".46"/>
<circle cx="106.7" cy="262.9" r=".46"/>
<circle cx="124.5" cy="262.9" r=".46"/>
<circle cx="142.2" cy="245.1" r=".46"/>
<circle cx="186.7" cy="34.3" r=".46"/>
<circle cx="161.3" cy="47" r=".46"/>
<circle cx="172.7" cy="83.8" r=".46"/>
<circle cx="172.7" cy="91.4" r=".46"/>
<circle cx="66" cy="262.9" r=".46"/>
<circle cx="66" cy="245.1" r=".46"/>
<circle cx="88.9" cy="167.6" r=".46"/>
<circle cx="58.4" cy="188" r=".46"/>
</g>
<text font-size="2" fill="#840000" x="301" y="277.8">Title:</text>
<g font-size="1.5" fill="#840000">
<text x="300.9" y="273.8">File: MacropadMK.kicad_sch</text>
<text x="300.9" y="271.1">Sheet: /</text>
<text x="300.9" y="281.2">Size: A3</text>
<text x="322.9" y="281.2">Date:</text>
<text x="386" y="281.2">Rev:</text>
<text x="300.9" y="284">KiCad E.D.A. 10.0.5-unknown</text>
<text x="385.9" y="284">Id: 1/1</text>
</g>
<g font-size="1.3" fill="#840000">
<text x="35" y="12">1</text>
<text x="85" y="12">2</text>
<text x="135" y="12">3</text>
<text x="185" y="12">4</text>
<text x="235" y="12">5</text>
<text x="285" y="12">6</text>
<text x="335" y="12">7</text>
<text x="385" y="12">8</text>
<text x="10.3" y="36">A</text>
<text x="39.7" y="32.8">GPIO45</text>
<text x="39.7" y="35.3">GPIO42</text>
<text x="91.6" y="35.3">COL2</text>
<text x="91.6" y="32.8">COL1</text>
<text x="193.2" y="35.3">ENC_BTN</text>
<text x="408.3" y="36">A</text>
<text x="39.7" y="37.9">GPIO41</text>
<text x="91.6" y="37.9">COL3</text>
<text x="91.6" y="40.4">ROW1</text>
<text x="91.6" y="43">ROW2</text>
<text x="91.6" y="45.5">ROW3</text>
<text x="33.2" y="50.6">UART_RX_mmWAVE</text>
<text x="33.5" y="48">UART_TX_mmWAVE</text>
<text x="91.6" y="53.1">CH_A</text>
<text x="91.6" y="48">ROW4</text>
<text x="91.6" y="50.6">WS12_LED_IN</text>
<text x="142.4" y="48">CH_A</text>
<text x="152.5" y="48">CH_B</text>
<text x="241.4" y="50.6">COL1</text>
<text x="292.2" y="50.6">COL2</text>
<text x="346.8" y="50.6">COL3</text>
<text x="91.6" y="55.7">CH_B</text>
<text x="91.6" y="58.2">ENC_BTN</text>
<text x="91.6" y="63.3">SCK</text>
<text x="91.6" y="60.7">SDA</text>
<text x="195" y="79.8">ROW1</text>
<text x="10.2" y="86">B</text>
<text x="408.2" y="86">B</text>
<text x="141.1" y="92.5">GPIO41</text>
<text x="176.7" y="92.5">GPIO42</text>
<text x="195" y="103.9">ROW2</text>
<text x="76.3" y="119.2">SDA</text>
<text x="76.3" y="116.6">SCK</text>
<text x="148.7" y="120.4">GPIO45</text>
<text x="195" y="128.1">ROW3</text>
<text x="10.2" y="136">C</text>
<text x="408.2" y="136">C</text>
<text x="195" y="152.2">ROW4</text>
<text x="10.2" y="186">D</text>
<text x="408.2" y="186">D</text>
<text x="343.8" y="206.8">SCK</text>
<text x="344" y="209.3">SDA</text>
<text x="270.7" y="214.4">UART_RX_mmWAVE</text>
<text x="271" y="211.9">UART_TX_mmWAVE</text>
<text x="10.3" y="236">E</text>
<text x="408.3" y="236">E</text>
<text x="31.7" y="256.3">WS12_LED_IN</text>
<text x="10.3" y="286">F</text>
<text x="35" y="287">1</text>
<text x="85" y="287">2</text>
<text x="135" y="287">3</text>
<text x="185" y="287">4</text>
<text x="235" y="287">5</text>
<text x="285" y="287">6</text>
<text x="335" y="287">7</text>
<text x="385" y="287">8</text>
<text x="408.3" y="286">F</text>
</g>
<g font-size="1.3" fill="#006464">
<text x="64.6" y="22.6">+3V3</text>
<text x="75.4" y="22.6">+5V</text>
<text x="133.2" y="22.6">+3V3</text>
<text x="184" y="20">+3V3</text>
<text x="158.6" y="27.6">SW13</text>
<text x="60.7" y="32.7">GPIO45</text>
<text x="60.7" y="35.3">GPIO42</text>
<text x="68.3" y="34" transform="rotate(-90 68.3 34)">3V3</text>
<text x="78.2" y="32.7">GPIO1</text>
<text x="78.2" y="35.3">GPIO2</text>
<text x="78.4" y="32.8" transform="rotate(-90 78.4 32.8)">5V</text>
<text x="149" y="30.2">RotaryEncoder_Switch_MP</text>
<text x="180.2" y="30.2">R10</text>
<text x="180.5" y="32.7">10k</text>
<text x="60.7" y="37.8">GPIO41</text>
<text x="60.7" y="40.3">GPIO40</text>
<text x="78.2" y="37.8">GPIO3</text>
<text x="78.2" y="40.3">GPIO4</text>
<text x="60.7" y="42.9">GPIO39</text>
<text x="60.7" y="45.4">GPIO38</text>
<text x="60.7" y="48">GPIO18</text>
<text x="78.2" y="42.9">GPIO5</text>
<text x="78.2" y="45.4">GPIO6</text>
<text x="78.2" y="48">GPIO7</text>
<text x="253.9" y="42.9">+3V3</text>
<text x="304.7" y="44.1">+3V3</text>
<text x="361.8" y="42.9">+3V3</text>
<text x="60.7" y="50.5">GPIO17</text>
<text x="78.2" y="50.5">GPIO8</text>
<text x="78.2" y="53">GPIO9</text>
<text x="159.2" y="53">GND</text>
<text x="250.1" y="50.5">R11</text>
<text x="250.3" y="53">10k</text>
<text x="300.9" y="51.8">R14</text>
<text x="358" y="50.5">R15</text>
<text x="358.3" y="53">10k</text>
<text x="77" y="55.6">GPIO10</text>
<text x="77" y="58.1">GPIO11</text>
<text x="134.5" y="54.3">R12</text>
<text x="134.7" y="56.8">10k</text>
<text x="144.7" y="54.3">R13</text>
<text x="144.9" y="56.8">10k</text>
<text x="301.1" y="54.3">10k</text>
<text x="60.7" y="65.7">GPIO43/TX</text>
<text x="73.1" y="65.7">GPIO44/RX</text>
<text x="77" y="60.7">GPIO12</text>
<text x="77" y="63.2">GPIO13</text>
<text x="138.9" y="64.5">GND</text>
<text x="149.1" y="64.5">GND</text>
<text x="67.4" y="70.8">U1</text>
<text x="73.4" y="66.3" transform="rotate(-90 73.4 66.3)">GND</text>
<text x="210.1" y="70.8">1N4148W</text>
<text x="213.3" y="68.3">D3</text>
<text x="226.9" y="69.5">SW_Push</text>
<text x="229.1" y="67">SW1</text>
<text x="260.9" y="70.8">1N4148W</text>
<text x="264.1" y="68.3">D5</text>
<text x="277.7" y="69.5">SW_Push</text>
<text x="279.9" y="67">SW2</text>
<text x="315.5" y="70.8">1N4148W</text>
<text x="318.7" y="68.3">D6</text>
<text x="332.3" y="69.5">SW_Push</text>
<text x="334.5" y="67">SW3</text>
<text x="70.3" y="77.2">GND</text>
<text x="134.5" y="77.2">+3V3</text>
<text x="170.1" y="77.2">+3V3</text>
<text x="113.4" y="87.3">Conn_01x03_Pin</text>
<text x="120.1" y="84.8">J6</text>
<text x="130.9" y="89.9">10k</text>
<text x="138.1" y="87.8">R25</text>
<text x="148.9" y="87.3">Conn_01x03_Pin</text>
<text x="155.6" y="84.8">J3</text>
<text x="166.5" y="89.9">10k</text>
<text x="173.6" y="87.8">R23</text>
<text x="138.1" y="95.5">R26</text>
<text x="173.6" y="95.5">R24</text>
<text x="210.1" y="94.9">1N4148W</text>
<text x="213.3" y="92.4">D4</text>
<text x="226.9" y="93.7">SW_Push</text>
<text x="229.1" y="91.1">SW4</text>
<text x="260.9" y="94.9">1N4148W</text>
<text x="264.1" y="92.4">D7</text>
<text x="277.7" y="93.7">SW_Push</text>
<text x="279.9" y="91.1">SW5</text>
<text x="315.5" y="94.9">1N4148W</text>
<text x="318.7" y="92.4">D8</text>
<text x="332.3" y="93.7">SW_Push</text>
<text x="334.5" y="91.1">SW6</text>
<text x="130.9" y="97.5">10k</text>
<text x="166.5" y="97.5">10k</text>
<text x="37.1" y="106.6">OLED_SSD1306_0.96in_128x64_I2C</text>
<text x="59" y="103.8">DS1</text>
<text x="135.1" y="107.6">GND</text>
<text x="142.1" y="105.1">+3V3</text>
<text x="170.7" y="107.6">GND</text>
<text x="62.2" y="111.5">GND</text>
<text x="62.4" y="114">VCC</text>
<text x="74.1" y="108.9">+5V</text>
<text x="127.7" y="112.7">J7</text>
<text x="62.5" y="119.1">SDA</text>
<text x="62.6" y="116.5">SCL</text>
<text x="70.3" y="116.5">GND</text>
<text x="121" y="115.3">Conn_01x03_Pin</text>
<text x="138.6" y="117.8">10k</text>
<text x="145.7" y="115.8">R27</text>
<text x="210.1" y="119.1">1N4148W</text>
<text x="213.3" y="116.5">D9</text>
<text x="226.9" y="117.8">SW_Push</text>
<text x="229.1" y="115.3">SW7</text>
<text x="260.9" y="119.1">1N4148W</text>
<text x="263.5" y="116.5">D10</text>
<text x="277.7" y="117.8">SW_Push</text>
<text x="279.9" y="115.3">SW8</text>
<text x="315.5" y="119.1">1N4148W</text>
<text x="318.1" y="116.5">D11</text>
<text x="332.3" y="117.8">SW_Push</text>
<text x="334.5" y="115.3">SW9</text>
<text x="138.6" y="125.4">10k</text>
<text x="145.7" y="123.4">R28</text>
<text x="142.7" y="135.6">GND</text>
<text x="61" y="143.2">J1</text>
<text x="127.1" y="143.2">J2</text>
<text x="210.1" y="143.2">1N4148W</text>
<text x="212.7" y="140.7">D12</text>
<text x="226.9" y="141.9">SW_Push</text>
<text x="228.5" y="139.4">SW10</text>
<text x="260.9" y="143.2">1N4148W</text>
<text x="263.5" y="140.7">D13</text>
<text x="277.7" y="141.9">SW_Push</text>
<text x="279.3" y="139.4">SW11</text>
<text x="44.6" y="145.7">USB_C_Receptacle_USB2.0_16P_FLAT</text>
<text x="81.5" y="147">Fuse</text>
<text x="82.5" y="144.5">F1</text>
<text x="86.8" y="145.7">+5V</text>
<text x="110.2" y="145.7">USB_C_Receptacle_USB2.0_16P_AXIAL</text>
<text x="148.8" y="147">Fuse</text>
<text x="149.9" y="144.5">F2</text>
<text x="154.1" y="145.7">+5V</text>
<text x="66.2" y="150.8">VBUS</text>
<text x="67.4" y="155.9">CC1</text>
<text x="132.3" y="150.8">VBUS</text>
<text x="133.4" y="155.9">CC1</text>
<text x="67.4" y="158.4">CC2</text>
<text x="133.4" y="158.4">CC2</text>
<text x="68.3" y="163.5">D-</text>
<text x="68.3" y="166.1">D-</text>
<text x="79.9" y="163.5">R18</text>
<text x="80.1" y="166.1">5k1</text>
<text x="85" y="163.5">R19</text>
<text x="85.2" y="166.1">5k1</text>
<text x="134.3" y="163.5">D-</text>
<text x="134.3" y="166.1">D-</text>
<text x="145.9" y="163.5">R20</text>
<text x="146.2" y="166.1">5k1</text>
<text x="151" y="163.5">R21</text>
<text x="151.3" y="166.1">5k1</text>
<text x="68.3" y="168.6">D+</text>
<text x="68.3" y="171.1">D+</text>
<text x="86.8" y="173.7">GND</text>
<text x="134.3" y="168.6">D+</text>
<text x="134.3" y="171.1">D+</text>
<text x="152.9" y="173.7">GND</text>
<text x="66.1" y="178.8">SBU1</text>
<text x="132.2" y="178.8">SBU1</text>
<text x="55.6" y="181.9" transform="rotate(-90 55.6 181.9)">SHIELD</text>
<text x="63.2" y="181.9" transform="rotate(-90 63.2 181.9)">GND</text>
<text x="66.1" y="181.3">SBU2</text>
<text x="121.6" y="181.9" transform="rotate(-90 121.6 181.9)">SHIELD</text>
<text x="129.2" y="181.9" transform="rotate(-90 129.2 181.9)">GND</text>
<text x="132.2" y="181.3">SBU2</text>
<text x="349.1" y="191.5">+3V3</text>
<text x="56.4" y="194">GND</text>
<text x="122.4" y="194">GND</text>
<text x="344.1" y="199.1">R16R17</text>
<text x="344.3" y="201.6">2k22k2</text>
<text x="287.5" y="204.2">+5V</text>
<text x="337.7" y="204.2">+3V3</text>
<text x="370.8" y="209.2">J4</text>
<text x="303.5" y="211.8">J5</text>
<text x="303.5" y="214.3">Qwiic_Vertical</text>
<text x="326.5" y="214.3">100n</text>
<text x="328.8" y="211.8">C1</text>
<text x="370.8" y="211.8">Qwiic_Vertical</text>
<text x="287.5" y="221.9">GND</text>
<text x="338.3" y="223.2">GND</text>
<text x="64" y="241">+5V</text>
<text x="50.7" y="249.9">R9</text>
<text x="50.2" y="252.4">2k2</text>
<text x="61.2" y="256.2">DIN</text>
<text x="65.7" y="256.2">DOUT</text>
<text x="67" y="254.3" transform="rotate(-90 67 254.3)">VDD</text>
<text x="82.8" y="256.2">DIN</text>
<text x="87.3" y="256.2">DOUT</text>
<text x="88.6" y="254.3" transform="rotate(-90 88.6 254.3)">VDD</text>
<text x="101.8" y="256.2">DIN</text>
<text x="106.4" y="256.2">DOUT</text>
<text x="107.6" y="254.3" transform="rotate(-90 107.6 254.3)">VDD</text>
<text x="119.6" y="256.2">DIN</text>
<text x="124.2" y="256.2">DOUT</text>
<text x="125.4" y="254.3" transform="rotate(-90 125.4 254.3)">VDD</text>
<text x="137.4" y="256.2">DIN</text>
<text x="141.9" y="256.2">DOUT</text>
<text x="143.2" y="254.3" transform="rotate(-90 143.2 254.3)">VDD</text>
<text x="155.2" y="256.2">DIN</text>
<text x="159.7" y="256.2">DOUT</text>
<text x="161" y="254.3" transform="rotate(-90 161 254.3)">VDD</text>
<text x="171.7" y="256.2">DIN</text>
<text x="176.2" y="256.2">DOUT</text>
<text x="177.5" y="254.3" transform="rotate(-90 177.5 254.3)">VDD</text>
<text x="189.5" y="256.2">DIN</text>
<text x="194" y="256.2">DOUT</text>
<text x="195.3" y="254.3" transform="rotate(-90 195.3 254.3)">VDD</text>
<text x="213.3" y="252.4">C2</text>
<text x="213.3" y="255">10u</text>
<text x="226" y="252.4">C3</text>
<text x="226" y="255">10u</text>
<text x="262.9" y="256.2">H2</text>
<text x="284.5" y="256.2">H3</text>
<text x="67" y="260.1" transform="rotate(-90 67 260.1)">VSS</text>
<text x="88.6" y="260.1" transform="rotate(-90 88.6 260.1)">VSS</text>
<text x="107.6" y="260.1" transform="rotate(-90 107.6 260.1)">VSS</text>
<text x="125.4" y="260.1" transform="rotate(-90 125.4 260.1)">VSS</text>
<text x="143.2" y="260.1" transform="rotate(-90 143.2 260.1)">VSS</text>
<text x="161" y="260.1" transform="rotate(-90 161 260.1)">VSS</text>
<text x="177.5" y="260.1" transform="rotate(-90 177.5 260.1)">VSS</text>
<text x="195.3" y="260.1" transform="rotate(-90 195.3 260.1)">VSS</text>
<text x="262.9" y="258.8">MountingHole</text>
<text x="284.5" y="258.8">MountingHole</text>
<text x="262.9" y="266.4">H1</text>
<text x="262.9" y="268.9">MountingHole</text>
<text x="284.5" y="266.4">H4</text>
<text x="284.5" y="268.9">MountingHole</text>
<text x="64" y="270.2">GND</text>
<text x="262.9" y="274">H5</text>
<text x="262.9" y="276.6">MountingHole</text>
</g>
<g font-size="1.3" fill="#a90000">
<text x="67.2" y="28.7" transform="rotate(-90 67.2 28.7)">3</text>
<text x="77.3" y="28.7" transform="rotate(-90 77.3 28.7)">1</text>
<text x="57.1" y="31.6">19</text>
<text x="57.1" y="34.2">20</text>
<text x="85.6" y="31.6">4</text>
<text x="85.6" y="34.2">5</text>
<text x="154.3" y="34.2">A</text>
<text x="166.3" y="34.2">S1</text>
<text x="57.1" y="36.7">21</text>
<text x="57.1" y="39.2">22</text>
<text x="57.1" y="41.8">23</text>
<text x="85.6" y="36.7">6</text>
<text x="85.6" y="39.2">7</text>
<text x="85.6" y="41.8">8</text>
<text x="154.2" y="39.2">B</text>
<text x="154.2" y="36.7">C</text>
<text x="166.3" y="39.2">S2</text>
<text x="57.1" y="44.3">24</text>
<text x="57.1" y="46.9">25</text>
<text x="85" y="46.9">10</text>
<text x="85.6" y="44.3">9</text>
<text x="161.2" y="44.7" transform="rotate(-90 161.2 44.7)">MP</text>
<text x="57.1" y="49.4">26</text>
<text x="85" y="49.4">11</text>
<text x="85" y="51.9">12</text>
<text x="85" y="54.5">13</text>
<text x="85" y="57">14</text>
<text x="85" y="59.6">15</text>
<text x="57.1" y="64.6">18</text>
<text x="85" y="62.1">16</text>
<text x="85" y="64.6">17</text>
<text x="72.3" y="69.3" transform="rotate(-90 72.3 69.3)">2</text>
<text x="123.1" y="88.8">1</text>
<text x="158.7" y="88.8">1</text>
<text x="123.1" y="91.3">2</text>
<text x="123.1" y="93.8">3</text>
<text x="158.7" y="91.3">2</text>
<text x="158.7" y="93.8">3</text>
<text x="67.8" y="110.4">1</text>
<text x="67.8" y="112.9">2</text>
<text x="67.8" y="115.4">3</text>
<text x="67.8" y="118">4</text>
<text x="130.7" y="116.7">1</text>
<text x="130.7" y="119.2">2</text>
<text x="130.7" y="121.8">3</text>
<text x="73.7" y="149.7">A4</text>
<text x="139.7" y="149.7">A4</text>
<text x="73.7" y="154.8">A5</text>
<text x="139.7" y="154.8">A5</text>
<text x="73.6" y="157.3">B5</text>
<text x="139.6" y="157.3">B5</text>
<text x="73.6" y="165">B7</text>
<text x="73.7" y="167.5">A6</text>
<text x="73.7" y="162.4">A7</text>
<text x="139.6" y="165">B7</text>
<text x="139.7" y="167.5">A6</text>
<text x="139.7" y="162.4">A7</text>
<text x="73.6" y="170">B6</text>
<text x="139.6" y="170">B6</text>
<text x="73.7" y="177.7">A8</text>
<text x="139.7" y="177.7">A8</text>
<text x="73.6" y="180.2">B8</text>
<text x="139.6" y="180.2">B8</text>
<text x="54.5" y="186.8" transform="rotate(-90 54.5 186.8)">SH</text>
<text x="62.1" y="186.7" transform="rotate(-90 62.1 186.7)">A1</text>
<text x="120.5" y="186.8" transform="rotate(-90 120.5 186.8)">SH</text>
<text x="128.1" y="186.7" transform="rotate(-90 128.1 186.7)">A1</text>
<text x="290.7" y="208.1">4</text>
<text x="358" y="208.1">3</text>
<text x="358" y="205.6">4</text>
<text x="290.7" y="215.8">1</text>
<text x="290.7" y="213.2">2</text>
<text x="290.7" y="210.7">3</text>
<text x="358" y="213.2">1</text>
<text x="358" y="210.7">2</text>
<text x="65.9" y="249.7" transform="rotate(-90 65.9 249.7)">1</text>
<text x="87.5" y="249.7" transform="rotate(-90 87.5 249.7)">1</text>
<text x="106.5" y="249.7" transform="rotate(-90 106.5 249.7)">1</text>
<text x="124.3" y="249.7" transform="rotate(-90 124.3 249.7)">1</text>
<text x="142.1" y="249.7" transform="rotate(-90 142.1 249.7)">1</text>
<text x="159.9" y="249.7" transform="rotate(-90 159.9 249.7)">1</text>
<text x="176.4" y="249.7" transform="rotate(-90 176.4 249.7)">1</text>
<text x="194.2" y="249.7" transform="rotate(-90 194.2 249.7)">1</text>
<text x="59" y="255.1">4</text>
<text x="71.7" y="255.1">2</text>
<text x="80.5" y="255.1">4</text>
<text x="93.2" y="255.1">2</text>
<text x="99.6" y="255.1">4</text>
<text x="112.3" y="255.1">2</text>
<text x="117.4" y="255.1">4</text>
<text x="130.1" y="255.1">2</text>
<text x="135.2" y="255.1">4</text>
<text x="147.9" y="255.1">2</text>
<text x="152.9" y="255.1">4</text>
<text x="165.6" y="255.1">2</text>
<text x="169.4" y="255.1">4</text>
<text x="182.1" y="255.1">2</text>
<text x="187.2" y="255.1">4</text>
<text x="199.9" y="255.1">2</text>
<text x="65.9" y="262.4" transform="rotate(-90 65.9 262.4)">3</text>
<text x="87.5" y="262.4" transform="rotate(-90 87.5 262.4)">3</text>
<text x="106.5" y="262.4" transform="rotate(-90 106.5 262.4)">3</text>
<text x="124.3" y="262.4" transform="rotate(-90 124.3 262.4)">3</text>
<text x="142.1" y="262.4" transform="rotate(-90 142.1 262.4)">3</text>
<text x="159.9" y="262.4" transform="rotate(-90 159.9 262.4)">3</text>
<text x="176.4" y="262.4" transform="rotate(-90 176.4 262.4)">3</text>
<text x="194.2" y="262.4" transform="rotate(-90 194.2 262.4)">3</text>
</g>
<text font-size="1.3" fill="#0000c2" x="55.7" y="87.1">ESP32 zero module (C3, S3 , C6)</text>
<g font-size="1" fill="#840000">
<text x="294.4" y="209">SCL</text>
<text x="361.7" y="209">SDA</text>
<text x="361.7" y="206.5">SCL</text>
<text x="294.4" y="211.6">SDA</text>
<text x="294.4" y="214.1">3V3</text>
<text x="361.6" y="214.1">GND</text>
<text x="361.7" y="211.6">3V3</text>
<text x="294.3" y="216.7">GND</text>
</g>
<g font-size=".8" fill="#840000">
<text x="67.1" y="260">RGB</text>
<text x="88.7" y="260">RGB</text>
<text x="107.7" y="260">RGB</text>
<text x="125.5" y="260">RGB</text>
<text x="143.3" y="260">RGB</text>
<text x="161.1" y="260">RGB</text>
<text x="177.6" y="260">RGB</text>
<text x="195.4" y="260">RGB</text>
</g>
</svg>
